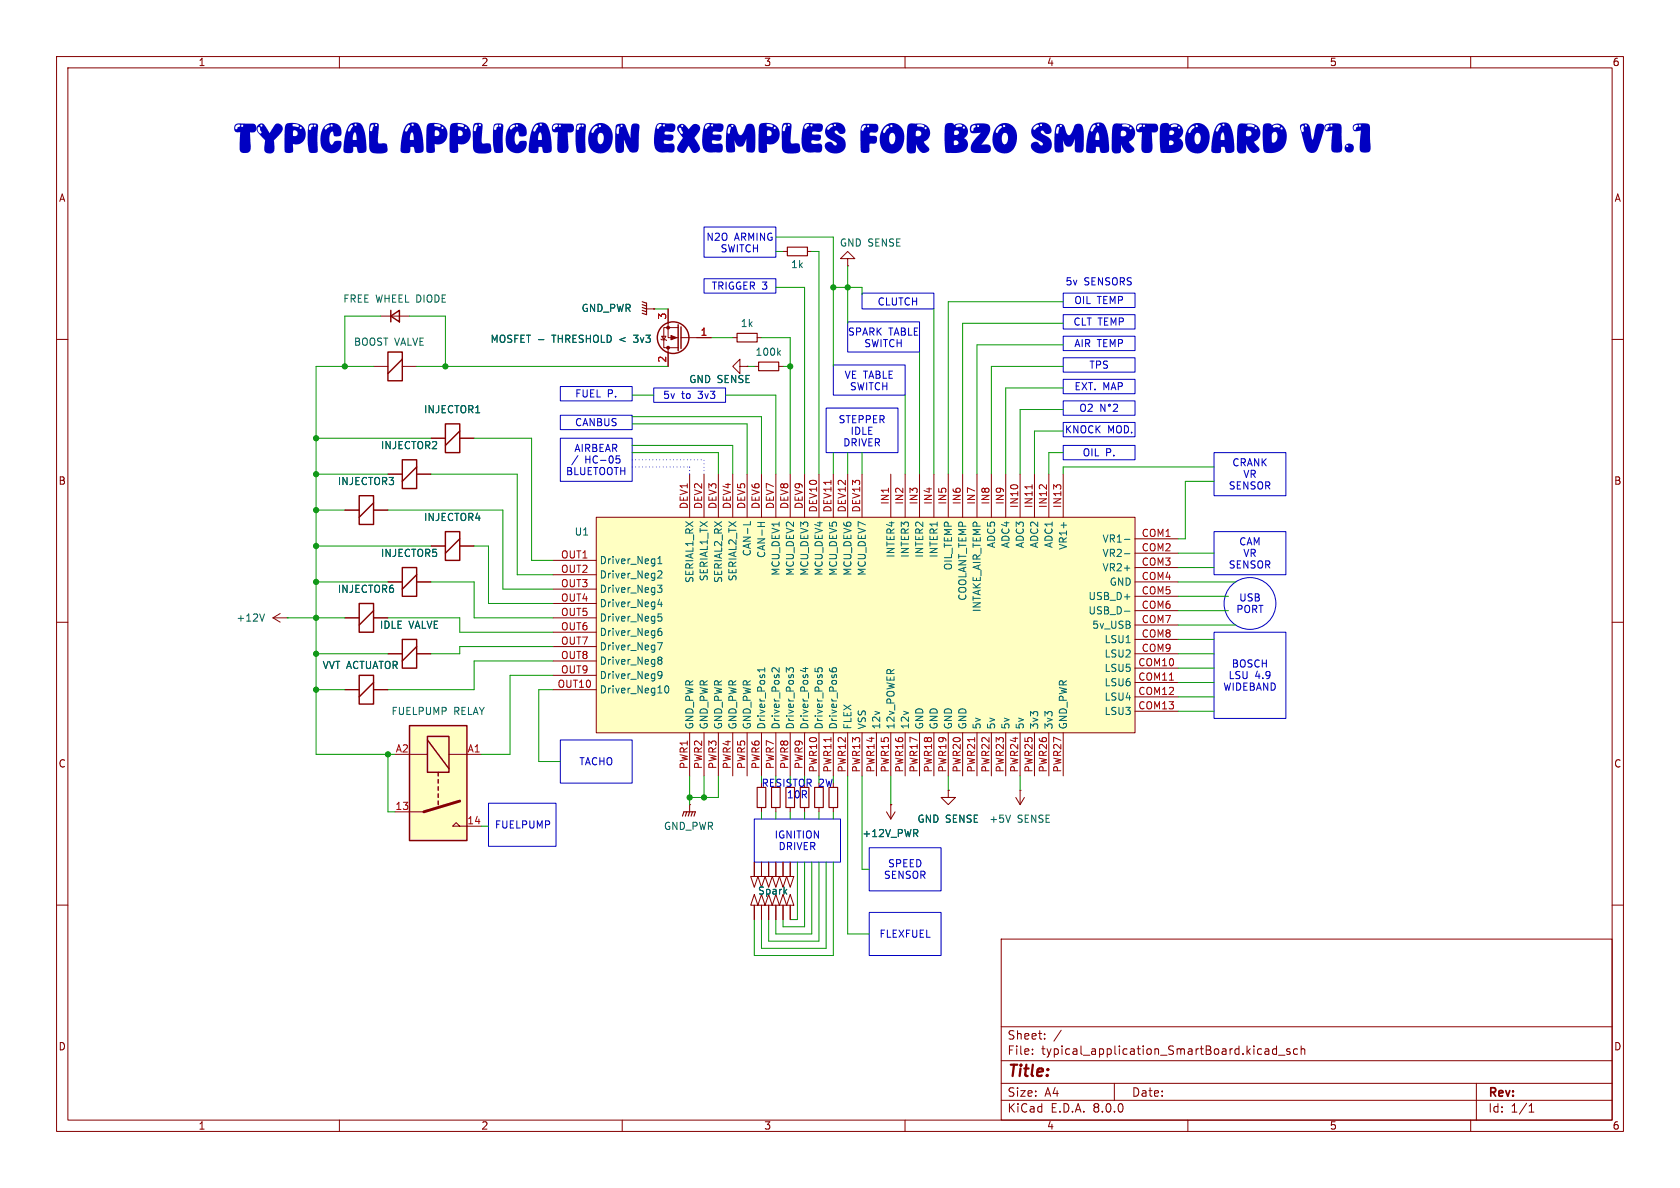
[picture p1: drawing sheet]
<svg xmlns="http://www.w3.org/2000/svg" width="297mm" height="210mm" viewBox="0 0 297 210" stroke-linecap="round" stroke-linejoin="round" font-family="sans-serif">
<g fill="none" stroke="#840000" stroke-width=".18">
<path d="M10 10h277v190h-277zM12 12h273v186h-273zM60 10v2M110 10v2M160 10v2M210 10v2M260 10v2M10 60h2M129.5 59.7h.8M133.9 59.7h.7M149.9 45.7h1.2l-1.2-1.2-1.3 1.2h1.3v1.3M149.9 47h.1"/>
<path d="M285 60h2M66 64.8h2.6M71.1 64.8h2.6M76.2 77.5h2.5M81.3 77.5h2.5M130.8 64.8v-1.3l-1.3 1.3 1.3 1.2v-1.2h1.3M132.1 64.8h.1M68.6 83.8h2.5M73.7 83.8h2.5M10 110h2M48.3 109.2l1.2 .8M48.3 109.2h2.5"/>
<path d="M49.5 108.5l-1.2 .7M50.8 109.2h.1M285 110h2M180.3 139.7h.1M180.3 139.7v2.5M10 160h2M132.7 154.9h1.3l-.7 1.9zM133.3 158.1l.7 1.9h-1.3zM133.3 152.4v2.5M134 154.9h1.3l-.7 1.9zM134.6 158.1l.7 1.9h-1.3zM134.6 152.4v2.5"/>
<path d="M135.3 154.9h1.2l-.6 1.9zM135.9 158.1l.6 1.9h-1.2zM135.9 152.4v2.5M136.5 154.9h1.3l-.6 1.9zM137.2 158.1l.6 1.9h-1.3zM137.2 152.4v2.5M137.8 154.9h1.3l-.7 1.9zM138.4 158.1l.7 1.9h-1.3zM138.4 152.4v2.5M139.1 154.9h1.2l-.6 1.9zM139.7 158.1l.6 1.9h-1.2zM139.7 142.7v.8"/>
<path d="M139.7 152.4v2.5M142.2 142.7v.8M144.8 142.7v.8M147.3 142.7v.8M156.7 143.5l.8 1.3M157.5 142.2h.1M157.5 142.2v2.6M158.2 143.5l-.7 1.3M179.6 141l.7 1.2M181.1 141l-.8 1.2M285 160h2M133.3 160v2.6"/>
<path d="M134.6 160v2.6M135.9 160v2.6M137.2 160v2.6M138.4 160v2.6M139.7 160v2.6M177 166h108v32h-108zM60 198v2M110 198v2M160 198v2M177 194.5h108M177 191.5h108M177 187.5h108"/>
<path d="M177 181.5h108M182.5 186.3v.1M182.5 185.5v.1M184.7 183.6v.1M184.7 182.8v.1M187.6 182.1l-1.3 2M197 191.5v3M210 198v2M223.8 185.4l.4 .1 .1 .9M224.3 186.3l-.5 .1M224.3 185.8h-.5M225.7 185.5l-.5-.1-.2 .3v.4l.1 .2h.6"/>
<path d="M225.7 184.9v1.5M226 186.5h1.2M228 185.5l-.3-.1-.2 .2v.2l.5 .2v.3h-.5M229.4 185.5l-.4-.1-.3 .3v.4l.1 .2h.6M230 185.5l.2-.1 .4 .1 .1 .9M230 184.9v1.5M260 198v2M261 191.5v6.5M270.3 196.6h.9M270.3 195.5l.4-.4v1.5"/>
</g>
<path d="M130.3 58.9h3.6v1.6h-3.6zM138.9 139.2h1.6v3.5h-1.6zM141.5 139.2h1.5v3.5h-1.5zM144 139.2h1.5v3.5h-1.5zM146.6 139.2h1.5v3.5h-1.5z" fill="none" stroke="#840000" stroke-width=".2"/>
<path d="M46.8 108.5l-.5 1.3M161.8 147.3l.5 .6M162.2 146.8v.4M178.6 144.1l-.4 1.3" fill="none" stroke="#006464" stroke-width=".18"/>
<path d="M68.6 62.2h2.5v5.1h-2.5zM71.1 63.5l-2.5 2.5M78.7 74.9h2.6v5.1h-2.6zM81.3 76.2l-2.6 2.5M71.1 81.3h2.6v5.1h-2.6zM73.7 82.6l-2.6 2.5" fill="none" stroke="#840000" stroke-width=".25"/>
<path d="M105.4 91.4h95.3v38.1h-95.3z" fill="#ffffc2"/>
<g fill="none" stroke="#840000" stroke-width=".18">
<path d="M116.8 59.9l.2 .2h.7l.2 .1M117 59.4h.7l-.4 .7zM118.1 54.6v5.1h1.8M119.9 57.9h-2.6v3.6h2.6M120.4 59.7h5.3M118.1 61.5v3.3M97.8 99.1h7.6M105.4 91.4h95.3v38.1h-95.3zM121.9 83.8v7.6M124.5 83.8v7.6M127 83.8v7.6M129.5 83.8v7.6"/>
<path d="M132.1 83.8v7.6M134.6 83.8v7.6M137.2 83.8v7.6M139.7 83.8v7.6M142.2 83.8v7.6M144.8 83.8v7.6M147.3 83.8v7.6M149.9 83.8v7.6M152.4 83.8v7.6M157.5 83.8v7.6M160 83.8v7.6M162.6 83.8v7.6"/>
<path d="M165.1 83.8v7.6M167.6 83.8v7.6M170.2 83.8v7.6M172.7 83.8v7.6M175.3 83.8v7.6M177.8 83.8v7.6M180.3 83.8v7.6M182.9 83.8v7.6M185.4 83.8v7.6M188 83.8v7.6M200.7 95.3h7.6M200.7 97.8h7.6"/>
<path d="M97.8 101.6h7.6M97.8 104.1h7.6M97.8 106.7h7.6M97.8 109.2h7.6M97.8 111.8h7.6M97.8 114.3h7.6M97.8 116.8h7.6M97.8 119.4h7.6M200.7 118.1h7.6M200.7 100.3h7.6M200.7 102.9h7.6M200.7 105.4h7.6"/>
<path d="M200.7 108h7.6M200.7 110.5h7.6M200.7 113h7.6M200.7 115.6h7.6M97.8 121.9h7.6M121.9 129.5v7.7M124.5 129.5v7.7M127 129.5v7.7M129.5 129.5v7.7M132.1 129.5v7.7M134.6 129.5v7.7M137.2 129.5v7.7"/>
<path d="M139.7 129.5v7.7M142.2 129.5v7.7M144.8 129.5v7.7M147.3 129.5v7.7M149.9 129.5v7.7M152.4 129.5v7.7M154.9 129.5v7.7M157.5 129.5v7.7M160 129.5v7.7M162.6 129.5v7.7M165.1 129.5v7.7M167.6 129.5v7.7"/>
<path d="M170.2 129.5v7.7M172.7 129.5v7.7M175.3 129.5v7.7M177.8 129.5v7.7M180.3 129.5v7.7M182.9 129.5v7.7M185.4 129.5v7.7M188 129.5v7.7M200.7 120.7h7.6M200.7 123.2h7.6M200.7 125.7h7.6M121.9 142.2h.1"/>
<path d="M121.9 142.2v1.3"/>
</g>
<g fill="none" stroke="#006464" stroke-width=".18">
<path d="M95.2 60h1M116.3 99.6h.7M116.3 98.7l.4-.3v1.2M132.7 92.2v.6M133.9 92.4h1.3M134.5 92.4v.7M198.8 95.3h.9M198.8 97.9h.9M116.2 103.4h.8l-.4 .5 .4 .2v.5l-.2 .1h-.5M116.2 113.6h.9l-.6 1.3M116.4 101l.4-.1 .2 .4-.8 .9h.8M116.4 109.1l.4-.1 .2 .3-.1 .4h-.5"/>
<path d="M116.4 111.7l.4-.1 .2 .2-.1 .5h-.4l-.1-.1M116.4 116.3l.1-.2 .4 .1 .1 .3-.2 .2M116.4 118.8l.1-.1 .5 .1a.84 .84 0 0 1-.3 1.2h-.3M116.4 108.5h.6M116.4 116.6l.1 .1M116.5 116.7h.3M116.5 116.7l-.1 .1M116.6 105.9l-.3 .9h.8M116.8 116.7l.2 .2v.4l-.2 .1-.4-.1M116.9 106.4v.9M116.9 111.1h-.4l-.1 .3M117 119.2l-.2 .3-.4-.1"/>
<path d="M135.2 118v.8M135.2 118.4h-1.3l.4 .4M137.7 118v.8l-.9-.8-.3 .3 .1 .5M140.2 118.8l.1-.5-.1-.2h-.6l-.1 .4-.5-.5v.8M142 118.2h.8M142.4 118v.8l-.9-.3M144.1 118.1v.6l.6 .1-.1-.2v-.4l.2-.2 .4 .1 .2 .2-.2 .5M146.6 118.2l.1 .3 .5 .3M147.4 118.8l-.3-.3 .1-.3 .2-.2h.3l.2 .3-.1 .4-.1 .1M198.8 108h.9M117.6 121.4l.2-.2a.68 .68 0 0 1 .5 .7 .68 .68 0 0 1-.5 .6l-.2-.1-.1-.4z"/>
</g>
<path d="M182.5 85.7v.7" fill="none" stroke="#a90000" stroke-width=".18"/>
<g fill="none" stroke="#840000" stroke-width=".25">
<path d="M119.9 57.4v4.6M120.4 57.8v3.8"/>
<circle cx="119" cy="59.7" r="2.79"/>
</g>
<g fill="#840000" stroke="#840000" stroke-width=".18">
<path d="M118.6 59.3l1 .4-1 .4z"/>
<circle cx="118.1" cy="57.9" r=".25"/>
<circle cx="118.1" cy="61.5" r=".25"/>
</g>
<path d="M120.6 144.3l.3-.8h2l-.2 .8M121.4 143.5l-.2 .8M121.9 143.5l-.2 .8M122.4 143.5l-.2 .8" fill="none" stroke="#840000" stroke-width=".2"/>
<path d="M72.4 128.3h10.1v20.3h-10.1z" fill="#ffffc2"/>
<g fill="none" stroke="#840000" stroke-width=".18">
<path d="M67.3 55.9h5.1M114.3 54.6h1.3M115.6 54.6h.1M118.1 54.6v2.6M123.2 59.7h2.5M138.4 44.5h.8M142.7 44.5h.8M76.2 77.5h2.5M81.3 77.5h2.5M118.1 62.2v2.6M132.1 64.8h.1M133.3 64.8h.8"/>
<path d="M137.7 64.8h.7M61 90.2h2.5M66 90.2h2.6M68.6 83.8h2.5M73.7 83.8h2.5M76.2 96.5h2.5M81.3 96.5h2.5M61 109.2h2.5M66 109.2h2.6M68.6 115.6h2.5M68.6 102.9h2.5M73.7 115.6h2.5"/>
<path d="M73.7 102.9h2.5M61 121.9h2.5M66 121.9h2.6M72.4 133.4h3.2M79.4 133.4h5.7M167.6 139.7v1.3h1.3l-1.3 1.2-1.2-1.2h1.2M167.6 139.7h.1M69.8 143.5h5.1M81.3 146.1l-.7-.7-.6 .7h5.1M133.3 152.4v2.5M134.6 142.7v.8M134.6 152.4v2.5"/>
<path d="M135.9 152.4v2.5M137.2 142.7v.8M137.2 152.4v2.5M138.4 152.4v2.5M139.7 152.4v2.5M157.5 142.2h.1M133.3 160v2.6M134.6 160v2.6M135.9 160v2.6M137.2 160v2.6M138.4 160v2.6M139.7 160v2.6"/>
</g>
<g fill="none" stroke="#840000" stroke-width=".25">
<path d="M69.1 55.9l1.5-1v2zM69.1 54.9v2M63.5 87.6h2.5v5.1h-2.5zM66 88.9l-2.5 2.5M78.7 94h2.6v5.1h-2.6zM81.3 95.3l-2.6 2.5M63.5 106.7h2.5v5.1h-2.5zM63.5 119.4h2.5v5.1h-2.5zM66 108l-2.5 2.5M71.1 113h2.6v5.1h-2.6zM71.1 100.3h2.6v5.1h-2.6zM73.7 114.3l-2.6 2.5"/>
<path d="M73.7 101.6l-2.6 2.5M66 120.7l-2.5 2.5M72.4 128.3h10.1v20.3h-10.1zM75.6 130.2h3.8v6.3h-3.8zM75.6 130.8l3.8 5.1M77.5 136.5v.7M77.5 137.8v.6M77.5 139.1v.6M77.5 140.3v.7M77.5 141.6v.6"/>
</g>
<path d="M81.3 141.6l-6.4 1.9" fill="none" stroke="#840000" stroke-width=".51"/>
<path d="M113.5 53.3l.8 .3v2l-.8-.2M113.5 53.8l.8 .3M113.5 54.4l.8 .2M113.5 54.9l.8 .2M139.2 43.7h3.5v1.5h-3.5zM134.1 64h3.6v1.5h-3.6zM133.9 139.2h1.5v3.5h-1.5zM136.4 139.2h1.5v3.5h-1.5z" fill="none" stroke="#840000" stroke-width=".2"/>
<path d="M95.2 60h1M137.6 62.3l.4 .5M138 62l-.5 .4M161.8 147.3l.5 .6M162.2 146.8v.4" fill="none" stroke="#006464" stroke-width=".18"/>
<g fill="none" stroke="#0000c2" stroke-width=".18">
<path d="M124.5 49.3h12.7v2.5h-12.7zM124.5 40.1h12.7v5.4h-12.7zM149.9 56.9h12.7v5.3h-12.7zM152.4 51.8h12.7v2.8h-12.7zM188 51.8h12.7v2.6h-12.7zM188 59.4h12.7v2.6h-12.7zM188 55.6h12.7v2.6h-12.7zM99.1 77.5h12.7v7.6h-12.7zM99.1 68.3h12.7v2.6h-12.7zM99.1 73.4h12.7v2.5h-12.7zM115.6 68.6h12.7v2.5h-12.7zM146 72.1h12.7v7.9h-12.7z"/>
<path d="M147.3 64.5h12.7v5.4h-12.7zM188 70.9h12.7v2.5h-12.7zM188 63.2h12.7v2.6h-12.7zM188 67.1h12.7v2.5h-12.7zM188 78.7h12.7v2.6h-12.7zM188 74.7h12.7v2.5h-12.7zM195.3 71.4v1.3l-.7-1.3v1.3M196.8 71.6l.5-.2 .3 .4-.8 .9h.8M102.2 80.5l-1.1 1.7M108.9 81.1h.5l.2 .2-.1 .5h-.6M214.6 80h12.7v7.6h-12.7zM214.6 94h12.7v7.6h-12.7z"/>
<path d="M214.6 111.8h12.7v15.2h-12.7zM99.1 130.8h12.7v7.6h-12.7zM86.4 142h11.9v7.6h-11.9zM133.3 144.8h15.3v7.6h-15.3zM153.7 149.9h12.7v7.6h-12.7zM153.7 161.3h12.7v7.6h-12.7z"/>
<circle cx="196.1" cy="71.6" r=".18"/>
<circle cx="221" cy="106.7" r="4.6"/>
</g>
<path d="M111.8 81.3h12.7M111.8 82.6h10.1M121.9 83.8v-1.2M121.9 82.6v1.2M124.5 83.8v-2.5" fill="none" stroke="#0000c2" stroke-width=".18" stroke-dasharray="0 .6"/>
<g fill="none" stroke="#009600" stroke-width=".18">
<path d="M67.3 55.9h-6.3v8.9M72.4 55.9h6.3v8.9M115.6 54.6h2.5M125.7 59.7h3.8M134.6 59.7h5.1v24.1M137.2 41.9h10.1v22.9M137.2 50.8h5v33M137.2 44.5h1.2M143.5 44.5h1.3v39.3M147.3 50.8h5.1v1.3M149.9 47v10.2M165.1 54.6v29.2"/>
<path d="M188 53.3h-20.4v30.5M188 57.2h-17.8v26.6M55.9 77.5h20.3M66 64.8h-10.1v68.6h13.9M73.7 64.8h44.4M83.8 77.5h10.2v21.6h3.8M111.8 73.7h22.8v10.1M111.8 74.9h20.3v8.9M111.8 78.7h17.7v5.1M111.8 69.9h3.8M128.3 69.9h8.9v13.9M132.1 64.8h1.2"/>
<path d="M138.4 64.8h1.3M160 69.9v13.9M162.6 62.2v21.6M188 76.2h-5.1v7.6M188 61h-15.3v22.8M188 68.6h-10.2v15.2M188 64.8h-12.7v19M188 72.4h-7.7v11.4M55.9 83.8h12.7M55.9 90.2h5.1M55.9 96.5h20.3M68.6 90.2h20.3v13.9h8.9"/>
<path d="M76.2 83.8h15.2v17.8h6.4M83.8 96.5h2.6v10.2h11.4M111.8 80h15.2v3.8M147.3 80v3.8M149.9 80v3.8M152.4 80v3.8M188 80h-2.6v3.8M208.3 97.8h6.3M214.6 85.1h-5.1v10.2h-1.2M214.6 82.6h-26.6v1.2M50.8 109.2h10.2M55.9 102.9h12.7"/>
<path d="M55.9 115.6h12.7M68.6 109.2h12.7v2.6h16.5M76.2 102.9h7.6v6.3h14M97.8 114.3h-16.5v1.3h-5.1M97.8 116.8h-14v5.1h-15.2M97.8 119.4h-7.6v14h-5.1M208.3 102.9h10.1M208.3 110.5h10.1M208.3 105.4h8.9M208.3 108h8.9M208.3 113h6.3M208.3 115.6h6.3"/>
<path d="M208.3 118.1h6.3M208.3 100.3h6.3M55.9 121.9h5.1M68.6 133.4v10.1h1.2M97.8 121.9h-2.6v12.7h3.9M121.9 137.2v5M124.5 137.2v3.8M127 137.2v3.8h-5.1M134.6 137.2v1.2M137.2 137.2v1.2M139.7 137.2v1.2M142.2 137.2v1.2"/>
<path d="M144.8 137.2v1.2M147.3 137.2v1.2M149.9 137.2v27.9h3.8M152.4 137.2v16.5h1.3M157.5 137.2v5M167.6 137.2v2.5M180.3 137.2v2.5M208.3 120.7h6.3M208.3 125.7h6.3M208.3 123.2h6.3M85.1 146.1h1.3M134.6 143.5v1.3"/>
<path d="M137.2 143.5v1.3M139.7 143.5v1.3M141 152.4v10.2h-1.3M142.2 143.5v1.3M142.2 152.4v11.4h-3.8v-1.2M143.5 152.4v12.7h-6.3v-2.5M144.8 143.5v1.3M144.8 152.4v14h-8.9v-3.8M146 152.4v15.2h-11.4v-5M147.3 143.5v1.3M147.3 152.4v16.5h-14v-6.3"/>
</g>
<g fill="#009600" stroke="#009600" stroke-width=".18">
<circle cx="55.9" cy="121.9" r=".46"/>
<circle cx="55.9" cy="115.6" r=".46"/>
<circle cx="68.6" cy="133.4" r=".46"/>
<circle cx="147.3" cy="50.8" r=".46"/>
<circle cx="149.9" cy="50.8" r=".46"/>
<circle cx="139.7" cy="64.8" r=".46"/>
<circle cx="121.9" cy="141" r=".46"/>
<circle cx="124.5" cy="141" r=".46"/>
<circle cx="78.7" cy="64.8" r=".46"/>
<circle cx="55.9" cy="77.5" r=".46"/>
<circle cx="61" cy="64.8" r=".46"/>
<circle cx="55.9" cy="83.8" r=".46"/>
<circle cx="55.9" cy="96.5" r=".46"/>
<circle cx="55.9" cy="90.2" r=".46"/>
<circle cx="55.9" cy="102.9" r=".46"/>
<circle cx="55.9" cy="109.2" r=".46"/>
</g>
<text font-size="7.1" fill="#0000c2" x="41.4" y="28.4">TYPICALAPPLICATIONEXEMPLESFORBZOSMARTBOARDv1.1</text>
<text font-size="2.8" fill="#840000" x="178" y="190.9">Title:</text>
<g font-size="2.1" fill="#840000">
<text x="178" y="184">Sheet:</text>
<text x="178" y="186.7">File:</text>
<text x="184.1" y="186.7">typical_application_SmartBoard.kicad_sch</text>
<text x="178" y="196.9">KiCad</text>
<text x="178" y="194.1">Size:</text>
<text x="184.7" y="194.1">A4</text>
<text x="185.7" y="196.9">E.D.A.</text>
<text x="193.3" y="196.9">8.0.0</text>
<text x="200" y="194.1">Date:</text>
<text x="263" y="194.3">Rev:</text>
<text x="263" y="196.9">Id:</text>
<text x="267.1" y="196.9">1/1</text>
</g>
<g font-size="1.8" fill="#840000">
<text x="35" y="11.9">1</text>
<text x="85" y="11.9">2</text>
<text x="135" y="11.9">3</text>
<text x="185" y="11.9">4</text>
<text x="235" y="11.9">5</text>
<text x="285" y="11.9">6</text>
<text x="10.3" y="35.9">A</text>
<text x="285.3" y="35.9">A</text>
<text x="10.3" y="85.9">B</text>
<text x="285.3" y="85.9">B</text>
<text x="10.3" y="135.9">C</text>
<text x="285.3" y="135.9">C</text>
<text x="10.3" y="185.9">D</text>
<text x="285.3" y="185.9">D</text>
<text x="35" y="199.9">1</text>
<text x="85" y="199.9">2</text>
<text x="135" y="199.9">3</text>
<text x="185" y="199.9">4</text>
<text x="235" y="199.9">5</text>
<text x="285" y="199.9">6</text>
</g>
<g font-size="1.8" fill="#0000c2">
<text x="124.8" y="42.8">N2O</text>
<text x="127.3" y="44.8">SWITCH</text>
<text x="129.8" y="42.8">ARMING</text>
<text x="125.7" y="51.4">TRIGGER 3</text>
<text x="188.3" y="50.7">5v</text>
<text x="189.8" y="54">OIL</text>
<text x="191.6" y="50.7">SENSORS</text>
<text x="194" y="54">TEMP</text>
<text x="149.8" y="59.5">SPARK</text>
<text x="155" y="54.2">CLUTCH</text>
<text x="157.1" y="59.5">TABLE</text>
<text x="189.7" y="57.8">CLT TEMP</text>
<text x="152.7" y="61.6">SWITCH</text>
<text x="189.8" y="61.6">AIR TEMP</text>
<text x="192.5" y="65.4">TPS</text>
<text x="101.6" y="70.5">FUEL</text>
<text x="107.4" y="70.5">P.</text>
<text x="117.1" y="70.7">5v</text>
<text x="120.5" y="70.7">to</text>
<text x="123.5" y="70.7">3v3</text>
<text x="149.2" y="67.2">VE TABLE</text>
<text x="150.2" y="69.2">SWITCH</text>
<text x="189.9" y="69.2">EXT. MAP</text>
<text x="101.6" y="75.5">CANBUS</text>
<text x="148.2" y="75">STEPPER</text>
<text x="150.3" y="77.1">IDLE</text>
<text x="188.2" y="76.8">KNOCK</text>
<text x="190.7" y="73">O2</text>
<text x="195.8" y="76.8">MOD.</text>
<text x="100.9" y="82.1">/</text>
<text x="101.4" y="80.1">AIRBEAR</text>
<text x="103.4" y="82.1">HC-05</text>
<text x="149" y="79.1">DRIVER</text>
<text x="191.3" y="80.9">OIL</text>
<text x="195.4" y="80.9">P.</text>
<text x="217.8" y="82.6">CRANK</text>
<text x="100" y="84.2">BLUETOOTH</text>
<text x="217.1" y="86.7">SENSOR</text>
<text x="219.7" y="84.7">VR</text>
<text x="217.1" y="100.7">SENSOR</text>
<text x="219" y="96.6">CAM</text>
<text x="219.7" y="98.7">VR</text>
<text x="219" y="106.5">USB</text>
<text x="218.5" y="108.6">PORT</text>
<text x="217.7" y="118.2">BOSCH</text>
<text x="216.2" y="122.3">WIDEBAND</text>
<text x="217.1" y="120.2">LSU</text>
<text x="221.8" y="120.2">4.9</text>
<text x="102.3" y="135.5">TACHO</text>
<text x="134.5" y="139.3">RESISTOR</text>
<text x="139" y="141.3">10R</text>
<text x="144.7" y="139.3">2W</text>
<text x="87.4" y="146.7">FUELPUMP</text>
<text x="136.8" y="148.4">IGNITION</text>
<text x="137.5" y="150.5">DRIVER</text>
<text x="156.2" y="155.6">SENSOR</text>
<text x="156.9" y="153.5">SPEED</text>
<text x="155.4" y="166">FLEXFUEL</text>
</g>
<g font-size="1.8" fill="#006464">
<text x="139.7" y="47.6">1k</text>
<text x="148.4" y="43.8">GND SENSE</text>
<text x="60.6" y="53.7">FREE WHEEL DIODE</text>
<text x="102.7" y="55.3">GND_PWR</text>
<text x="130.9" y="58">1k</text>
<text x="62.5" y="61.3">BOOST VALVE</text>
<text x="86.6" y="60.8">MOSFET</text>
<text x="97.7" y="60.8">THRESHOLD &lt;</text>
<text x="112.5" y="60.8">3v3</text>
<text x="133.5" y="63.1">100k</text>
<text x="121.7" y="67.9">GND SENSE</text>
<text x="74.9" y="73.3">INJECTOR1</text>
<text x="67.2" y="79.6">INJECTOR2</text>
<text x="59.6" y="86">INJECTOR3</text>
<text x="74.9" y="92.3">INJECTOR4</text>
<text x="101.5" y="94.9">U1</text>
<text x="67.2" y="98.7">INJECTOR5</text>
<text x="105.9" y="99.9">Driver_Neg1</text>
<text x="132.9" y="98.4" transform="rotate(-90 132.9 98.4)">CAN-L</text>
<text x="135.5" y="98.7" transform="rotate(-90 135.5 98.7)">CAN-H</text>
<text x="138" y="101.9" transform="rotate(-90 138 101.9)">MCU_DEV1</text>
<text x="140.6" y="101.9" transform="rotate(-90 140.6 101.9)">MCU_DEV2</text>
<text x="143.1" y="101.9" transform="rotate(-90 143.1 101.9)">MCU_DEV3</text>
<text x="145.6" y="101.9" transform="rotate(-90 145.6 101.9)">MCU_DEV4</text>
<text x="148.2" y="101.9" transform="rotate(-90 148.2 101.9)">MCU_DEV5</text>
<text x="150.7" y="101.9" transform="rotate(-90 150.7 101.9)">MCU_DEV6</text>
<text x="153.3" y="101.9" transform="rotate(-90 153.3 101.9)">MCU_DEV7</text>
<text x="158.3" y="98.7" transform="rotate(-90 158.3 98.7)">INTER4</text>
<text x="160.9" y="98.7" transform="rotate(-90 160.9 98.7)">INTER3</text>
<text x="163.4" y="98.7" transform="rotate(-90 163.4 98.7)">INTER2</text>
<text x="166" y="98.7" transform="rotate(-90 166 98.7)">INTER1</text>
<text x="168.5" y="100.9" transform="rotate(-90 168.5 100.9)">OIL_TEMP</text>
<text x="176.1" y="97" transform="rotate(-90 176.1 97)">ADC5</text>
<text x="178.7" y="97" transform="rotate(-90 178.7 97)">ADC4</text>
<text x="181.2" y="97" transform="rotate(-90 181.2 97)">ADC3</text>
<text x="183.7" y="97" transform="rotate(-90 183.7 97)">ADC2</text>
<text x="186.3" y="97" transform="rotate(-90 186.3 97)">ADC1</text>
<text x="188.8" y="97.3" transform="rotate(-90 188.8 97.3)">VR1+</text>
<text x="194.8" y="96.1">VR1-</text>
<text x="194.8" y="98.7">VR2-</text>
<text x="194.8" y="101.2">VR2+</text>
<text x="59.6" y="105">INJECTOR6</text>
<text x="105.9" y="102.5">Driver_Neg2</text>
<text x="105.9" y="105">Driver_Neg3</text>
<text x="105.9" y="107.5">Driver_Neg4</text>
<text x="122.8" y="103.2" transform="rotate(-90 122.8 103.2)">SERIAL1_RX</text>
<text x="125.3" y="102.9" transform="rotate(-90 125.3 102.9)">SERIAL1_TX</text>
<text x="127.9" y="103.2" transform="rotate(-90 127.9 103.2)">SERIAL2_RX</text>
<text x="130.4" y="102.9" transform="rotate(-90 130.4 102.9)">SERIAL2_TX</text>
<text x="171" y="106.3" transform="rotate(-90 171 106.3)">COOLANT_TEMP</text>
<text x="192.3" y="106.3">USB_D+</text>
<text x="196.1" y="103.7">GND</text>
<text x="41.7" y="110.1">+12V</text>
<text x="67.1" y="111.4">IDLE</text>
<text x="72.3" y="111.4">VALVE</text>
<text x="105.9" y="110.1">Driver_Neg5</text>
<text x="105.9" y="112.6">Driver_Neg6</text>
<text x="173.6" y="108.3" transform="rotate(-90 173.6 108.3)">INTAKE_AIR_TEMP</text>
<text x="192.3" y="108.8">USB_D-</text>
<text x="193" y="111.4">5v_USB</text>
<text x="195.2" y="113.9">LSU1</text>
<text x="56.9" y="118.5">VVT ACTUATOR</text>
<text x="105.9" y="115.2">Driver_Neg7</text>
<text x="105.9" y="117.7">Driver_Neg8</text>
<text x="195.2" y="119">LSU5</text>
<text x="195.2" y="116.4">LSU2</text>
<text x="105.9" y="122.8">Driver_Neg10</text>
<text x="105.9" y="120.2">Driver_Neg9</text>
<text x="195.2" y="121.5">LSU6</text>
<text x="195.2" y="124.1">LSU4</text>
<text x="69.1" y="126.6">FUELPUMP</text>
<text x="80.2" y="126.6">RELAY</text>
<text x="122.8" y="129" transform="rotate(-90 122.8 129)">GND_PWR</text>
<text x="125.3" y="129" transform="rotate(-90 125.3 129)">GND_PWR</text>
<text x="127.9" y="129" transform="rotate(-90 127.9 129)">GND_PWR</text>
<text x="130.4" y="129" transform="rotate(-90 130.4 129)">GND_PWR</text>
<text x="132.9" y="129" transform="rotate(-90 132.9 129)">GND_PWR</text>
<text x="135.5" y="129" transform="rotate(-90 135.5 129)">Driver_Pos1</text>
<text x="138" y="129" transform="rotate(-90 138 129)">Driver_Pos2</text>
<text x="140.6" y="129" transform="rotate(-90 140.6 129)">Driver_Pos3</text>
<text x="143.1" y="129" transform="rotate(-90 143.1 129)">Driver_Pos4</text>
<text x="145.6" y="129" transform="rotate(-90 145.6 129)">Driver_Pos5</text>
<text x="148.2" y="129" transform="rotate(-90 148.2 129)">Driver_Pos6</text>
<text x="150.7" y="129" transform="rotate(-90 150.7 129)">FLEX</text>
<text x="153.3" y="129" transform="rotate(-90 153.3 129)">VSS</text>
<text x="155.8" y="129" transform="rotate(-90 155.8 129)">12v</text>
<text x="158.3" y="129" transform="rotate(-90 158.3 129)">12v_POWER</text>
<text x="160.9" y="129" transform="rotate(-90 160.9 129)">12v</text>
<text x="163.4" y="129" transform="rotate(-90 163.4 129)">GND</text>
<text x="166" y="129" transform="rotate(-90 166 129)">GND</text>
<text x="168.5" y="129" transform="rotate(-90 168.5 129)">GND</text>
<text x="171" y="129" transform="rotate(-90 171 129)">GND</text>
<text x="173.6" y="129" transform="rotate(-90 173.6 129)">5v</text>
<text x="176.1" y="129" transform="rotate(-90 176.1 129)">5v</text>
<text x="178.7" y="129" transform="rotate(-90 178.7 129)">5v</text>
<text x="181.2" y="129" transform="rotate(-90 181.2 129)">5v</text>
<text x="183.7" y="129" transform="rotate(-90 183.7 129)">3v3</text>
<text x="186.3" y="129" transform="rotate(-90 186.3 129)">3v3</text>
<text x="188.8" y="129" transform="rotate(-90 188.8 129)">GND_PWR</text>
<text x="195.2" y="126.6">LSU3</text>
<text x="117.3" y="146.9">GND_PWR</text>
<text x="152.4" y="148.2">+12V_PWR</text>
<text x="162.1" y="145.6">GND SENSE</text>
<text x="174.8" y="145.6">+5V</text>
<text x="179.8" y="145.6">SENSE</text>
<text x="133.9" y="158.3">Spark</text>
</g>
<g font-size="1.8" fill="#a90000">
<text x="117.9" y="56.6" transform="rotate(-90 117.9 56.6)">3</text>
<text x="123.8" y="59.4">1</text>
<text x="117.9" y="64.2" transform="rotate(-90 117.9 64.2)">2</text>
<text x="157.2" y="89.3" transform="rotate(-90 157.2 89.3)">IN1</text>
<text x="159.8" y="89.3" transform="rotate(-90 159.8 89.3)">IN2</text>
<text x="162.3" y="89.3" transform="rotate(-90 162.3 89.3)">IN3</text>
<text x="164.8" y="89.3" transform="rotate(-90 164.8 89.3)">IN4</text>
<text x="167.4" y="89.3" transform="rotate(-90 167.4 89.3)">IN5</text>
<text x="169.9" y="89.3" transform="rotate(-90 169.9 89.3)">IN6</text>
<text x="172.5" y="89.3" transform="rotate(-90 172.5 89.3)">IN7</text>
<text x="175" y="89.3" transform="rotate(-90 175 89.3)">IN8</text>
<text x="177.5" y="89.3" transform="rotate(-90 177.5 89.3)">IN9</text>
<text x="180.1" y="89.9" transform="rotate(-90 180.1 89.9)">IN10</text>
<text x="182.6" y="89.9" transform="rotate(-90 182.6 89.9)">IN11</text>
<text x="185.2" y="89.9" transform="rotate(-90 185.2 89.9)">IN12</text>
<text x="187.7" y="89.9" transform="rotate(-90 187.7 89.9)">IN13</text>
<text x="121.7" y="90.1" transform="rotate(-90 121.7 90.1)">DEV1</text>
<text x="124.2" y="90.1" transform="rotate(-90 124.2 90.1)">DEV2</text>
<text x="126.7" y="90.1" transform="rotate(-90 126.7 90.1)">DEV3</text>
<text x="129.3" y="90.1" transform="rotate(-90 129.3 90.1)">DEV4</text>
<text x="131.8" y="90.1" transform="rotate(-90 131.8 90.1)">DEV5</text>
<text x="134.4" y="90.1" transform="rotate(-90 134.4 90.1)">DEV6</text>
<text x="136.9" y="90.1" transform="rotate(-90 136.9 90.1)">DEV7</text>
<text x="139.4" y="90.1" transform="rotate(-90 139.4 90.1)">DEV8</text>
<text x="142" y="90.1" transform="rotate(-90 142 90.1)">DEV9</text>
<text x="144.5" y="90.7" transform="rotate(-90 144.5 90.7)">DEV10</text>
<text x="147.1" y="90.7" transform="rotate(-90 147.1 90.7)">DEV11</text>
<text x="149.6" y="90.7" transform="rotate(-90 149.6 90.7)">DEV12</text>
<text x="152.1" y="90.7" transform="rotate(-90 152.1 90.7)">DEV13</text>
<text x="201.7" y="95">COM1</text>
<text x="99.1" y="98.8">OUT1</text>
<text x="99.1" y="101.3">OUT2</text>
<text x="201.7" y="97.5">COM2</text>
<text x="201.7" y="100.1">COM3</text>
<text x="99.1" y="103.9">OUT3</text>
<text x="99.1" y="106.4">OUT4</text>
<text x="201.7" y="102.6">COM4</text>
<text x="201.7" y="105.2">COM5</text>
<text x="201.7" y="107.7">COM6</text>
<text x="99.1" y="109">OUT5</text>
<text x="99.1" y="111.5">OUT6</text>
<text x="201.7" y="110.2">COM7</text>
<text x="201.7" y="112.8">COM8</text>
<text x="99.1" y="114">OUT7</text>
<text x="99.1" y="116.6">OUT8</text>
<text x="99.1" y="119.1">OUT9</text>
<text x="201.1" y="117.9">COM10</text>
<text x="201.7" y="115.3">COM9</text>
<text x="98.5" y="121.7">OUT10</text>
<text x="201.1" y="120.4">COM11</text>
<text x="201.1" y="122.9">COM12</text>
<text x="201.1" y="125.5">COM13</text>
<text x="69.9" y="133.1">A2</text>
<text x="82.6" y="133.1">A1</text>
<text x="121.7" y="136.1" transform="rotate(-90 121.7 136.1)">PWR1</text>
<text x="124.2" y="136.1" transform="rotate(-90 124.2 136.1)">PWR2</text>
<text x="126.7" y="136.1" transform="rotate(-90 126.7 136.1)">PWR3</text>
<text x="129.3" y="136.1" transform="rotate(-90 129.3 136.1)">PWR4</text>
<text x="131.8" y="136.1" transform="rotate(-90 131.8 136.1)">PWR5</text>
<text x="134.4" y="136.1" transform="rotate(-90 134.4 136.1)">PWR6</text>
<text x="136.9" y="136.1" transform="rotate(-90 136.9 136.1)">PWR7</text>
<text x="139.4" y="136.1" transform="rotate(-90 139.4 136.1)">PWR8</text>
<text x="142" y="136.1" transform="rotate(-90 142 136.1)">PWR9</text>
<text x="144.5" y="136.7" transform="rotate(-90 144.5 136.7)">PWR10</text>
<text x="147.1" y="136.7" transform="rotate(-90 147.1 136.7)">PWR11</text>
<text x="149.6" y="136.7" transform="rotate(-90 149.6 136.7)">PWR12</text>
<text x="152.1" y="136.7" transform="rotate(-90 152.1 136.7)">PWR13</text>
<text x="154.7" y="136.7" transform="rotate(-90 154.7 136.7)">PWR14</text>
<text x="157.2" y="136.7" transform="rotate(-90 157.2 136.7)">PWR15</text>
<text x="159.8" y="136.7" transform="rotate(-90 159.8 136.7)">PWR16</text>
<text x="162.3" y="136.7" transform="rotate(-90 162.3 136.7)">PWR17</text>
<text x="164.8" y="136.7" transform="rotate(-90 164.8 136.7)">PWR18</text>
<text x="167.4" y="136.7" transform="rotate(-90 167.4 136.7)">PWR19</text>
<text x="169.9" y="136.7" transform="rotate(-90 169.9 136.7)">PWR20</text>
<text x="172.5" y="136.7" transform="rotate(-90 172.5 136.7)">PWR21</text>
<text x="175" y="136.7" transform="rotate(-90 175 136.7)">PWR22</text>
<text x="177.5" y="136.7" transform="rotate(-90 177.5 136.7)">PWR23</text>
<text x="180.1" y="136.7" transform="rotate(-90 180.1 136.7)">PWR24</text>
<text x="182.6" y="136.7" transform="rotate(-90 182.6 136.7)">PWR25</text>
<text x="185.2" y="136.7" transform="rotate(-90 185.2 136.7)">PWR26</text>
<text x="187.7" y="136.7" transform="rotate(-90 187.7 136.7)">PWR27</text>
<text x="69.8" y="143.3">13</text>
<text x="82.5" y="145.8">14</text>
</g>
</svg>
